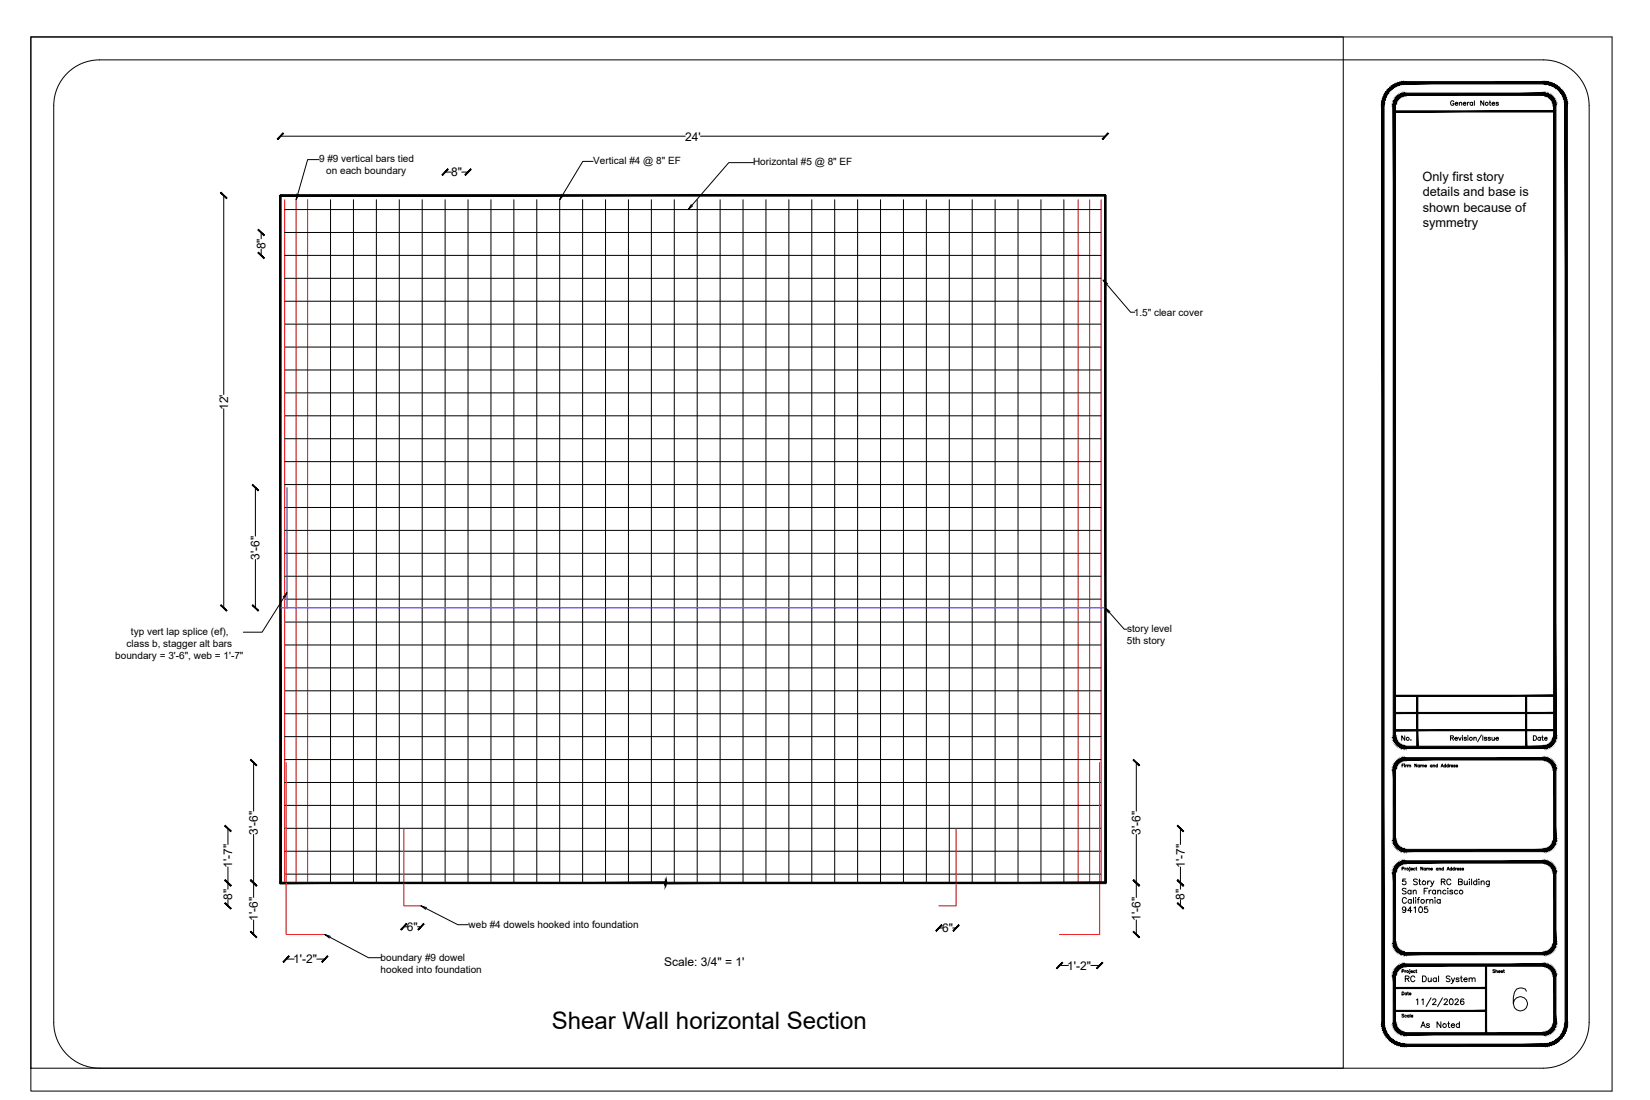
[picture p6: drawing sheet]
<svg xmlns="http://www.w3.org/2000/svg" width="914mm" height="610mm" viewBox="0 0 914 610" stroke-linecap="round" stroke-linejoin="round" font-family="sans-serif">
<!-- layer: 0 -->
<g fill="#000" stroke="#000" stroke-width=".55">
<path d="M369 489v2l-1-1zM369 488l1 1-1 1z"/>
<path d="M157 74l-3 3 3-3zM157 74l-3 3z"/>
<path d="M611 77l3-3zM614 74l-3 3z"/>
<path d="M248 94l-3 3 3-3zM248 94l-3 3z"/>
<path d="M258 97l3-3zM261 94l-3 3z"/>
<path d="M122 107l3 3h1zM123 107l3 3-4-3z"/>
<path d="M155 108v1l458-1zM155 109l458-1v1z"/>
<path d="M612 108l1 381v-381zM612 108l1 381h-1z"/>
<path d="M143 140l3 3zM143 140l3 3z"/>
<path d="M143 127l3 4v-1zM143 127l3 3-3-3z"/>
<path d="M140 269l3 3zM140 269v-1l3 4z"/>
<path d="M123 335h-1l4 3zM122 335l4 3-1 1z"/>
<path d="M140 335l3 3-3-3zM140 335l3 3v1z"/>
<path d="M139 421l3 3zM139 421l3 3z"/>
<path d="M628 421l3 3zM628 421l3 3z"/>
<path d="M125 458l3 3zM125 457l3 4-3-3z"/>
<path d="M652 458l4 3zM653 457l3 4-4-3z"/>
<path d="M125 488l3 3zM125 488l3 3z"/>
<path d="M125 488l3 3zM125 488l3 3z"/>
<path d="M139 488l3 3-3-3zM139 488l3 3z"/>
<path d="M139 488l3 3zM139 488l3 3z"/>
<path d="M155 108v381h1zM155 108h1v381z"/>
<path d="M155 489v1l214-1zM155 490l214-1-1 1z"/>
<path d="M369 488v3zM369 488v3z"/>
<path d="M370 489l-1 1 244-1zM369 490l244-1v1z"/>
<path d="M628 488l3 3zM628 488l3 3z"/>
<path d="M628 488l3 3zM628 488l3 3z"/>
<path d="M653 488h-1l4 3zM652 488l4 3z"/>
<path d="M652 488l4 3zM652 488h1l3 3z"/>
<path d="M125 500v1l3 2zM125 501l3 2v1z"/>
<path d="M139 516l3 3zM139 516l3 3v1z"/>
<path d="M225 512l-3 3 4-3zM222 515l3-3-3 3z"/>
<path d="M232 515l3-3zM235 512l-3 3z"/>
<path d="M522 513l-3 3 3-3zM522 513l-3 3z"/>
<path d="M528 516l3-3zM531 513h1l-4 3z"/>
<path d="M628 516l3 3zM628 516l3 3v1z"/>
<path d="M653 500l-1 1 4 2zM652 501l4 2v1z"/>
<path d="M160 530l-3 3 3-3zM160 530l-3 3z"/>
<path d="M178 533h1l2-3zM181 530h1l-3 3z"/>
<path d="M589 533l-3 4 3-3zM589 533l-3 4-1-1z"/>
<path d="M608 536v1l3-4zM611 533v1l-3 3z"/>
</g>
<path d="M158 111v378M164 111v378M170 111v378M598 111v378M604 111v378M610 111v378M159 423v95h21M609 423v95h-22" fill="none" stroke="#f00" stroke-width=".55"/>
<g fill="none" stroke="#000" stroke-width=".55">
<path d="M17 20h727v572h-727zM155 75h225M388 75h225M177 88h-7l-6 23M247 95h3M256 95h3M329 89h-6l-13 22v378M418 90h-14l-23 26M124 108v111M158 116h452M165 107l-1 4 2-3M183 111v378"/>
<path d="M196 111v378M209 111v378M221 111v378M234 111v378M247 111v378M259 111v378M272 111v378M285 111v378M297 111v378M311 108l-1 3 2-3M323 111v378M336 111v378"/>
<path d="M348 111v378M361 111v378M374 111v378M383 113l-2 3 3-2M386 111v378M399 111v378M412 111v378M424 111v378M437 111v378M450 111v378M463 111v378M475 111v378"/>
<path d="M488 111v378M501 111v378M513 111v378M526 111v378M539 111v378M551 111v378M564 111v378M577 111v378M590 111v378M145 129v3M145 138v4M158 129h452"/>
<path d="M158 142h452M158 154h452M611 155l16 18h2M614 157l-3-2 2 3M158 167h452M158 180h452M158 192h452M158 205h452M158 218h452M124 227v110M158 230h452M158 243h452"/>
<path d="M158 256h452M142 270v27M158 269h452M158 281h452M158 294h452M142 310v27M158 307h452M158 319h452M157 331l2-3-1 3M158 332h452M159 328l-14 22h-10M613 337l10 12h2"/>
<path d="M615 339l-2-2 1 3M158 345h452M158 357h452M158 370h452M158 383h452M158 396h452M158 408h452M141 423v27M158 421h452M158 434h452M630 423v27M126 459v9"/>
<path d="M158 446h452M158 459h452M654 459v9M141 462v35M158 472h452M630 462v35M126 480v13M126 499v3M158 484h452M654 480v13M654 499v3M141 510v8"/>
<path d="M180 518l24 13h7M183 519l-3-1 3 2M224 514h2M231 514h2M233 502l21 10h6M236 503l-3-1 3 2M520 514h2M528 514h2M630 510v8M159 532h4M176 532h4M587 535h5"/>
<path d="M605 535h4"/>
</g>
<path d="M224 459v43h9M530 459v43h-10" fill="none" stroke="#b8002e" stroke-width=".55"/>
<path d="M155 337h458" fill="none" stroke="#00f" stroke-width=".55"/>
<path d="M159 270v67" fill="none" stroke="#3700dd" stroke-width=".55"/>
<!-- layer: Title Block -->
<g fill="none" stroke="#000" stroke-width=".55">
<path d="M17 20h876v585h-876zM37 41a25 25 0 0 1 18-8h800a25 25 0 0 1 26 26v508a25 25 0 0 1-26 25h-800a25 25 0 0 1-25-25v-508a25 25 0 0 1 7-18zM804 409h1v-1h-1v2M805 409l1 1M806 409h2a.8 .8 0 0 0-1 0 .8 .8 0 0 0-1 0 .8 .8 0 0 0 1 1h1M808 409l1 1 1-1M810 408h.1M810 409v1M813 409h-2l2 1h-2M813 408h.1M813 409v1M817 409h1v1"/>
<path d="M817 409v1M821 407l-2 4M822 408v2M824 409h-1l1 1h-1M826 409h-1l1 1h-1M827 409v1h1M828 409v1M829 409h1a.8 .8 0 0 0-1 0 .8 .8 0 0 0 1 1M777 424h1M778 423h-1v2M778 423h.1M778 424v1"/>
<path d="M779 424v1M780 424h-1M780 424h1v1M780 424v1M781 424h1v1M785 423v2l-1-2v2M787 424h-1v1h1M787 424v1M787 424h1v1M788 424h1v1M790 424h1h-1v1h1M794 424h-1v1h1"/>
<path d="M794 424v1M794 424h1v1M797 424h-1v1h1M797 423v2M799 425v-2l1 2M799 425h1M801 424h-1l1 1M801 423v2M803 424h-1v1h1M803 423v2M803 424v1M804 424h-1"/>
<path d="M804 424h1l-1 1h1M806 424v1M808 424h-1l1 1h-1M777 481h1h-1v1M779 481v1M779 487h-2v1a1.1 1.1 0 0 1 2 0 1.1 1.1 0 0 1 0 2 1.1 1.1 0 0 1-2 0M779 498a1.2 1.2 0 0 0-1-1 1.2 1.2 0 0 0-1 2 1.2 1.2 0 0 0 1 2 1.2 1.2 0 0 0 1-1M781 481h.1M781 481v2M782 482h1l-1-1v1h1M782 499a1 1 0 0 0-1 0 1 1 0 0 0 0 1 1 1 0 0 0 1 0M782 498v3"/>
<path d="M783 497v4M784 481l-1 1h1M785 499v2M785 481h.1M785 481v1M785 488v-1l-2 1 2 1v1h-2M786 488h1M787 487v3M787 497l-1 1v3M788 481v1l-1-1v1M790 481l-1 1h1M790 481v1"/>
<path d="M790 498v3M791 481v1M791 488v2M791 481h1v1M792 498l-2 1M792 488l-1 1M792 499h2v2M792 498v3M793 488l1 2 1-2M793 482h1l-1-1v1h1M795 499v2M797 481l-1 1h1"/>
<path d="M797 481v1M798 481v1M798 499a1 1 0 0 0-1 0 1 1 0 0 0 0 1 1 1 0 0 0 1 0M798 498v3M799 489l2-1v-1h-2v3M800 489l1 1M800 481l-1 1h1M800 481v1M802 482l1-1v1M802 482h1M804 488a1.2 1.2 0 0 0-1-1 1.2 1.2 0 0 0-1 1 1.3 1.3 0 0 0 0 2 1.3 1.3 0 0 0 2 0M804 481l-1 1h1"/>
<path d="M804 481v1M806 481l-1 1h1M806 481v1M807 481v1M807 482h1v-1v1M808 489l2-1v-1h-2v3h2v-1M810 481h-1l1 1h-1M811 481h-1l1 1h-1M811 488l1 2h1M813 488v2M814 487h.1M814 488v2"/>
<path d="M816 487v3M818 489a1 1 0 0 0-1-1 1 1 0 0 0 0 2 1 1 0 0 0 1 0M818 487v3M819 487h.1M820 488v2M821 489l1-1v2M821 488v2M825 488v3h-1M825 489a1 1 0 0 0-1 0 1 1 0 0 0 0 1 1 1 0 0 0 1 0M846 549a4 4 0 0 0-6-1 11 11 0 0 0-1 10 4 4 0 0 0 7 1 4 4 0 0 0-2-6 4 4 0 0 0-5 3"/>
<circle cx="815" cy="409" r=".8"/>
<circle cx="780" cy="482" r=".5"/>
<circle cx="788" cy="499" r="1"/>
<circle cx="789" cy="489" r="1"/>
</g>
<g fill="#000" stroke="#000" stroke-width=".55">
<path d="M766 59l1 508v-508zM766 59l1 508h-1z"/>
<path d="M772 59l1 349v-349zM772 59l1 349h-1z"/>
<path d="M778 52h1v1zM778 52v1h1zM778 52v1zM778 52v1zM777 52h1v1zM777 52v1h1zM776 52h1v1zM776 52l1 1zM776 53v-1l1 1zM776 53v1l1-1zM775 53h1v1zM775 53l1 1zM774 53h1l1 1zM774 53l1 1h1zM774 53l1 1h-1zM774 54l1 1v-1zM774 54l1 1-2-1zM773 54l1 1h1zM773 54l1 1h-1zM773 55l1 1v-1zM773 55l1 1h-1zM773 56h1zM773 56h1h-2zM772 56l2 1v-1zM772 56l2 1h-2zM772 57h1h1zM772 57h1l-1 1zM772 58h1v-1zM772 58h1l-1 1zM772 59h1v-1z"/>
<path d="M778 45h1v2zM778 45v2h1zM777 45h1v2zM777 45v2h1zM776 46l1-1v2zM776 46v1h1zM775 46h1v1zM775 46v1h1zM774 46h1v1zM774 46v1h1zM773 47l1-1v1zM773 47l1 1v-1zM772 47h1l1 1zM772 47l1 1h1zM771 48l1-1 1 1zM771 48l1 1 1-1zM770 48h1l1 1zM770 48l1 1h1zM770 49v-1l1 1zM770 49l1 1v-1zM770 49l1 1h-2zM769 50l1 1 1-1zM769 50l1 1h-2zM768 51h1h1zM768 51h1l-1 1zM768 52h1v-1zM768 52h1l-2 1zM767 53h1l1-1zM767 53h1h-1zM767 53l1 1v-1zM767 53l1 1h-2zM766 54l2 1v-1zM766 54l2 1h-2zM766 55l1 1 1-1zM766 55l1 1h-1zM766 56l1 1v-1zM766 56l1 1-1 1zM766 58h1v-1zM766 58h1l-1 1zM766 59h1v-1z"/>
<path d="M779 53h76v-1zM779 52h76l-76 1z"/>
<path d="M779 47h76v-2zM779 45h76l-76 2z"/>
<path d="M861 59l1-1v1zM861 58v1l1-1zM861 58l1-1v1zM861 57v1l1-1zM861 57l1-1v1zM861 57l1-1zM862 56l-1 1zM860 56l1 1 1-1zM861 55l1 1h-2zM860 56l1-1zM861 54v1l-1 1zM860 55v1l1-2zM860 54h1l-1 1zM860 55v-1zM860 53v1v1zM860 53l-1 1 1 1zM859 53h1l-1 1zM859 53v1zM859 53v1zM859 53l-1 1h1zM858 52l1 1-1 1zM858 52v1v1zM857 52h1v1zM857 52v1h1zM857 52v1zM857 52l-1 1h1zM856 52h1l-1 1zM856 52v1zM855 52h1v1zM855 52v1h1z"/>
<path d="M867 59l2-1v1zM867 58v1l2-1zM867 58l1-2 1 2zM867 57v1l1-2zM868 55v1l-1 1zM867 56v1l1-2zM868 54v1l-1 1zM867 55v1l1-2zM868 53v1l-1 1zM866 54l1 1 1-2zM867 53h1l-2 1zM866 53v1l1-1zM867 52v1h-1zM866 52v1l1-1zM866 51l1 1h-1zM865 51l1 1v-1zM865 50l1 1h-1zM864 51h1v-1zM865 49v1l-1 1zM865 49l-1 1v1zM864 48l1 1-1 1zM864 48l-1 1 1 1zM863 48h1l-1 1zM863 48l-1 1h1zM862 47l1 1-1 1zM862 47v1v1zM861 47h1v1zM861 47v1h1zM860 46l1 1v1zM860 46v1l1 1zM859 46h1v1zM859 46v1h1zM858 46h1v1zM858 46v1h1zM857 45l1 1v1zM857 45v2h1zM856 45h1v2zM856 45v2h1zM855 45h1v2zM855 45v2h1z"/>
<path d="M773 61v1l89-1zM773 62l89-1v1z"/>
<path d="M773 385v1l89-1zM773 386l89-1v1z"/>
<path d="M773 395h89zM773 395h89z"/>
<path d="M772 408h1l-1 1zM772 409l1-1zM772 409l1-1-1 1zM772 409h1v-1zM772 409h1l-1 1zM772 410h2l-1-1zM772 410h2l-1 1zM774 410l-1 1 1-1zM773 411l1-1-1 1zM774 410l-1 1h1zM773 411h1l-1 1zM774 411l-1 1 1-1zM773 412l1-1v1zM774 411v1h1zM774 412h1l-1 1zM775 412l-1 1 1-1zM775 412v1h-1zM775 412v1l1-1zM776 412v2l-1-1zM776 412v2v-1zM776 413v1zM776 413v1l1-1zM777 413v1h-1zM777 413v1v-1zM777 413l1 2-1-1zM777 413l1 2v-2zM778 413v2zM778 413v2v-1zM778 414l1 1h-1zM778 414l1 1v-1z"/>
<path d="M773 404v1l89-1zM773 405l89-1v1z"/>
<path d="M779 414v1l76-1zM779 415l76-1v1z"/>
<path d="M778 420h1v1zM778 420v1h1zM778 420v1zM778 420v1zM777 420h1v1zM777 420v1h1zM776 420h1v1zM776 420l1 2v-1zM776 421v-1l1 2zM776 421v1h1zM775 421h1v1zM775 421l1 1zM774 422l1-1 1 1zM774 422l1 1 1-1zM774 422l1 1-1-1zM774 422l1 1zM774 422l1 1h-2zM773 423l1 1 1-1zM773 423l1 1-1-1zM773 423l1 1zM773 423l1 1h-1zM773 424l1 1v-1zM773 424l1 1h-2zM772 425h2zM772 425h2h-2zM772 425l1 1 1-1zM772 425l1 1h-1zM772 426h1zM772 426h1l-1 1zM772 427h1v-1z"/>
<path d="M785 386v28h1zM785 386h1v28z"/>
<path d="M845 386v28h1zM845 386h1v28z"/>
<path d="M855 414l1 1h-1zM855 414l1 1v-1zM856 414l1 1h-1zM856 414l1 1-1-2zM856 413l1 1v1zM856 413l1 1v-1zM857 413l1 1h-1zM857 413l1 1v-1zM858 413l1 1h-1zM858 413l1 1-1-1zM858 413h1v1zM858 413h1v-1zM859 412l1 1h-1zM859 412l1 1-1-1zM859 412h1v1zM859 412h1zM860 412h1h-1zM860 411v1h1zM860 411h1v1zM860 411h1zM860 411h2h-1zM860 410v1h2zM860 410h2v1zM861 410h-1h2zM861 410l1-1v1zM861 409v1l1-1zM861 409h1zM861 408v1h1zM861 408h1v1zM861 408h1z"/>
<path d="M861 59v349h1zM861 59h1v349z"/>
<path d="M772 427l1 38v-38zM772 427l1 38h-1z"/>
<path d="M779 421h76v-1zM779 420h76l-76 1z"/>
<path d="M861 427l1-1v1zM861 426v1l1-1zM861 426l1-1v1zM861 426l1-1zM861 426l1-1zM861 425v1l1-1zM862 424v1h-1zM860 425h1l1-1zM861 423l1 1-2 1zM860 424v1l1-2zM861 423l-1 1zM860 424l1-1zM860 422l1 1-1 1zM860 423v1v-2zM860 422v1zM860 422l-1 1h1zM859 421l1 1-1 1zM859 421v1v1zM859 421v1zM859 421l-1 1h1zM858 420l1 1-1 1zM858 420v2zM857 420h1v2zM857 420v1l1 1zM857 420v1zM857 420l-1 1h1zM856 420h1l-1 1zM856 420v1zM855 420h1v1zM855 420v1h1z"/>
<path d="M772 465h1l-1 1zM772 466h1v-1zM772 466h1h-1zM772 466h1zM772 466h1l-1 1zM772 467h2l-1-1zM772 467h2l-1 1zM774 467l-1 1 1-1zM773 468l1-1-1 1zM774 467l-1 1h1zM773 468h1l-1 1zM774 468l-1 1 1-1zM773 469l1-1v2zM774 468v2l1-1zM774 470l1-1-1 1zM775 469l-1 1 1-1zM775 469v2l-1-1zM775 469v2l1-1zM776 470v1h-1zM776 470v1v-1zM776 470v1zM776 470v1l1-1zM777 470v2l-1-1zM777 470v2v-2zM777 470l1 2h-1zM777 470l1 2v-1zM778 471v1zM778 471v1v-1zM778 471l1 1h-1zM778 471l1 1v-1z"/>
<path d="M778 477h1v1zM778 477v1h1zM778 477v1zM778 477v1zM777 477h1v1zM777 477v2l1-1zM776 478l1-1v2zM776 478l1 1zM776 478l1 1zM776 478v1h1zM775 478h1v1zM775 478l1 1zM774 479l1-1 1 1zM774 479l1 1 1-1zM774 479l1 1-1-1zM774 479l1 1zM774 479l1 1h-2zM773 480l1 1 1-1zM773 480l1 1h-1zM773 481h1zM773 481h1h-1zM773 481l1 1v-1zM773 481l1 1h-2zM772 482h2zM772 482h2l-2 1zM772 483h1l1-1zM772 483h1h-1zM772 483h1zM772 483h1l-1 1zM772 484h1v-1z"/>
<path d="M779 471v1l76-1zM779 472l76-1v1z"/>
<path d="M779 478h76v-1zM779 477h76l-76 1z"/>
<path d="M855 471l1 1h-1zM855 471l1 1v-1zM856 471l1 1h-1zM856 471l1 1-1-1zM856 471l1 1zM856 471l1 1v-2zM857 470l1 1-1 1zM857 470l1 1v-1zM858 470l1 1h-1zM858 470l1 1-1-1zM858 470l1 1zM858 470l1 1v-1zM859 470h1l-1 1zM859 470h1l-1-1zM859 469l1 1zM859 469l1 1v-1zM860 469h1l-1 1zM860 468v1h1zM860 468h1v1zM860 468h1zM860 468h2h-1zM860 467v1h2zM860 467h2v1zM861 467h-1h2zM861 467l1-1v1zM861 466v1l1-1zM861 466h1zM861 466h1zM861 466l1-1v1zM861 465v1l1-1z"/>
<path d="M861 427v38h1zM861 427h1v38z"/>
<path d="M772 484l1 38v-38zM772 484l1 38h-1z"/>
<path d="M861 484l1-1v1zM861 483v1l1-1zM861 483h1zM861 483h1zM861 483l1-1v1zM861 482v1l1-1zM862 481v1h-1zM860 482h1l1-1zM861 481h1l-2 1zM860 481v1l1-1zM861 480v1h-1zM860 481l1-1zM860 479l1 1-1 1zM860 480v1v-2zM860 479v1zM860 479l-1 1h1zM859 478l1 1-1 1zM859 478v1v1zM859 478v1zM859 478l-1 1h1zM858 478h1l-1 1zM858 478v1zM857 477l1 1v1zM857 477v2h1zM857 477v2zM857 477l-1 1 1 1zM856 477h1l-1 1zM856 477v1zM855 477h1v1zM855 477v1h1z"/>
<path d="M772 522h1l-1 1zM772 523h1v-1zM772 523h1l-1 1zM772 524l1-1zM772 524l1-1-1 1zM772 524h2l-1-1zM772 524h2l-1 1zM774 524l-1 1 1-1zM773 525l1-1-1 2zM774 524l-1 2 1-1zM773 526l1-1-1 1zM774 525l-1 1 1-1zM773 526l1-1v2zM774 525v2l1-1zM774 527l1-1-1 1zM775 526l-1 1 1-1zM775 526v2l-1-1zM775 526v2l1-1zM776 527v1h-1zM776 527v1v-1zM776 527v2v-1zM776 527v2l1-2zM777 527v2h-1zM777 527v2v-1zM777 528l1 1h-1zM777 528l1 1v-1zM778 528v1zM778 528v1v-1zM778 528l1 1h-1zM778 528l1 1v-1z"/>
<path d="M779 528v1l76-1zM779 529l76-1v1z"/>
<path d="M778 534h1v1zM778 534v1h1zM778 534v1zM778 534v2v-1zM777 535l1-1v2zM777 535v1h1zM776 535h1v1zM776 535l1 1zM776 535l1 1zM776 535v1h1zM775 536l1-1v1zM775 536l1 1v-1zM774 536h1l1 1zM774 536l1 1h1zM774 536l1 1h-1zM774 537h1zM774 537h1h-2zM773 537l1 1 1-1zM773 537l1 1h-1zM773 538h1zM773 538h1h-1zM773 538l1 1v-1zM773 538l1 1h-2zM772 539h2zM772 539h2l-2 1zM772 540h1l1-1zM772 540h1h-1zM772 540l1 1v-1zM772 540l1 1h-1zM772 541h1z"/>
<path d="M855 528l1 1h-1zM855 528l1 1v-1zM856 528l1 1h-1zM856 528l1 1-1-1zM856 528l1 1zM856 528l1 1v-1zM857 528l1 1h-1zM857 528l1 1v-2zM858 527l1 1-1 1zM858 527l1 1-1-1zM858 527l1 1zM858 527l1 1v-1zM859 527h1l-1 1zM859 527h1l-1-1zM859 526l1 1zM859 526l1 1v-1zM860 526h1l-1 1zM860 525v1h1zM860 525l1 1zM860 525l1 1zM860 525h2l-1 1zM860 524v1h2zM860 524h2v1zM861 524h-1h2zM861 524h1zM861 523v1h1zM861 523h1v1zM861 523h1zM861 523l1-1v1zM861 522v1l1-1z"/>
<path d="M779 535h76v-1zM779 534h76l-76 1z"/>
<path d="M861 484v38h1zM861 484h1v38z"/>
<path d="M773 560v1l51-1zM773 561l51-1v1z"/>
<path d="M773 547v1l51-1zM773 548l51-1v1z"/>
<path d="M772 541l1 26v-26zM772 541l1 26h-1z"/>
<path d="M861 541l1-1v1zM861 541l1-1zM861 541l1-1zM861 540v1l1-1zM861 540l1-1v1zM861 539v1l1-1zM862 538v1h-1zM860 539h1l1-1zM861 538h1l-2 1zM860 538v1l1-1zM861 537v1h-1zM860 538l1-1zM860 537h1l-1 1zM860 537v1v-1zM860 536v1zM860 536l-1 1h1zM859 536h1l-1 1zM859 536v1zM859 535v1v1zM859 535l-1 1 1 1zM858 535h1l-1 1zM858 535v1zM857 535h1v1zM857 535v1h1zM857 534v1v1zM857 534l-1 2h1zM856 534h1l-1 2zM856 534v1v1zM855 534h1v1zM855 534v1h1z"/>
<path d="M766 567h1l-1 1zM766 568h1v-1zM766 568h1l-1 1zM767 568l-1 1 1-1zM766 569l1-1-1 2zM767 568l-1 2 1-1zM766 570l1-1-1 2zM767 569l-1 2 2-1zM766 571l2-1-1 2zM768 570l-1 2 1-1zM767 572l1-1-1 2zM768 571l-1 2 1-1zM767 573l1-1v2zM768 572v2l1-1zM768 574l1-1-1 1zM769 573l-1 1h1zM768 574h1v1zM769 574v1l1-1zM769 575l1-1v2zM770 574v2l1-1zM770 576l1-1-1 2zM771 575l-1 2 1-1zM771 576v1h-1zM771 576v1l1-1zM772 576v2l-1-1zM772 576v2l1-1zM773 577v1h-1zM773 577v1l1-1zM774 577v2l-1-1zM774 577v2v-1zM774 578l1 1h-1zM774 578l1 1v-1zM775 578l1 2-1-1zM775 578l1 2v-2zM776 578l1 2h-1zM776 578l1 2v-2zM777 578l1 2h-1zM777 578l1 2v-1zM778 579l1 1h-1zM778 579l1 1v-1z"/>
<path d="M772 567h1h-1zM772 567h1zM772 567h1l-1 1zM772 568h1v-1zM772 568h1l-1 1zM772 569l2-1h-1zM772 569l2-1-1 1zM774 568l-1 1h1zM773 569h1l-1 1zM774 569l-1 1 1-1zM773 570l1-1-1 2zM774 569l-1 2 1-1zM773 571l1-1v1zM774 570v1l1-1zM774 571l1-1-1 2zM775 570l-1 2 1-1zM775 571v1h-1zM775 571v1l1-1zM776 571v2l-1-1zM776 571v2v-1zM776 572v1zM776 572v1l1-1zM777 572v1h-1zM777 572v1v-1zM777 572l1 1h-1zM777 572l1 1v-1zM778 572v2v-1zM778 572v2v-2zM778 572l1 2h-1zM778 572l1 2v-2z"/>
<path d="M779 579v1l76-1zM779 580l76-1v1z"/>
<path d="M779 572v2l76-2zM779 574l76-2v2z"/>
<path d="M823 535v38h1zM823 535h1v38z"/>
<path d="M855 579l1 1h-1zM855 579l1 1v-1zM856 579l1 1h-1zM856 579l1 1v-2zM857 578l1 2h-1zM857 578l1 2v-2zM858 578l1 1-1 1zM858 578l1 1v-1zM859 578l1 1h-1zM859 578l1 1v-1zM860 578h1l-1 1zM860 578h1v-1zM861 577l1 1h-1zM861 577l1 1v-1zM862 577h1l-1 1zM862 577h1l-1-1zM862 576l2 1h-1zM862 576l2 1-1-1zM863 576h2l-1 1zM863 576h2l-1-1zM864 575h1v1zM864 574v1h1zM864 574h2l-1 1zM865 574h-1h2zM865 574h2h-1zM866 573l-1 1h2zM866 573h1v1zM866 572v1h1zM866 572h2l-1 1zM866 571v1h2zM866 571h2v1zM867 570l-1 1h2zM867 570h1v1zM867 569v1h1zM867 569h1v1zM867 568v1h1zM867 568h2l-1 1zM867 568h2zM867 568l2-1v1zM867 567v1l2-1z"/>
<path d="M855 572l1 2h-1zM855 572l1 2v-2zM856 572l1 1-1 1zM856 572l1 1-1-1zM856 572l1 1zM856 572l1 1v-1zM857 572l1 1h-1zM857 572l1 1v-1zM858 572l1 1h-1zM858 572l1 1-1-1zM858 572h1v1zM858 572h1v-1zM859 571l1 1h-1zM859 571l1 1-1-1zM859 571h1v1zM859 571h1v-1zM860 570l1 1h-1zM860 570l1 1zM860 570h1v1zM860 569v1h1zM860 569h2l-1 1zM860 569h2zM860 569h2zM861 568l-1 1h2zM861 568h1v1zM861 568h1zM861 568l1-1v1zM861 567v1l1-1zM861 567h1zM861 567h1z"/>
<path d="M861 541v26h1zM861 541h1v26z"/>
<path d="M867 59v508h2zM867 59h2v508z"/>
</g>
<text font-size="13.3" x="306" y="570">Shear Wall horizontal Section</text>
<text font-size="8.8" x="784" y="559">11/2/2026</text>
<text font-size="7.9" x="778" y="546">RC Dual System</text>
<g font-size="7.1">
<text x="788" y="100">Only first story</text>
<text x="788" y="109">details and base is</text>
<text x="788" y="117">shown because of</text>
<text x="788" y="126">symmetry</text>
</g>
<g font-size="6.7">
<text x="380" y="78">24'</text>
<text x="250" y="98">8&quot;</text>
<text x="147" y="138" transform="rotate(-90 147 138)">8&quot;</text>
<text x="126" y="227" transform="rotate(-90 126 227)">12'</text>
<text x="144" y="310" transform="rotate(-90 144 310)">3'-6&quot;</text>
<text x="143" y="463" transform="rotate(-90 143 463)">3'-6&quot;</text>
<text x="632" y="463" transform="rotate(-90 632 463)">3'-6&quot;</text>
<text x="129" y="481" transform="rotate(-90 129 481)">1'-7&quot;</text>
<text x="657" y="481" transform="rotate(-90 657 481)">1'-7&quot;</text>
<text x="129" y="499" transform="rotate(-90 129 499)">8&quot;</text>
<text x="657" y="499" transform="rotate(-90 657 499)">8&quot;</text>
<text x="143" y="510" transform="rotate(-90 143 510)">1'-6&quot;</text>
<text x="226" y="516">6&quot;</text>
<text x="632" y="510" transform="rotate(-90 632 510)">1'-6&quot;</text>
<text x="522" y="517">6&quot;</text>
<text x="162" y="534">1'-2&quot;</text>
<text x="368" y="535">Scale: 3/4&quot; = 1'</text>
<text x="591" y="537">1'-2&quot;</text>
</g>
<g font-size="6.6">
<text x="776" y="497">San Francisco</text>
<text x="776" y="507">94105</text>
<text x="787" y="571">As Noted</text>
</g>
<g font-size="6.2">
<text x="776" y="412">No.</text>
<text x="849" y="412">Date</text>
</g>
<text font-size="5.7" x="803" y="60">General Notes</text>
<g font-size="5.5">
<text x="177" y="90">9 #9 vertical bars tied</text>
<text x="329" y="91">Vertical #4 @ 8&quot; EF</text>
<text x="417" y="92">Horizontal #5 @ 8&quot; EF</text>
<text x="181" y="97">on each boundary</text>
<text x="628" y="175">1.5&quot; clear cover</text>
<text x="73" y="352">typ vert lap splice (ef),</text>
<text x="625" y="350">story level</text>
<text x="70" y="358">class b, stagger alt bars</text>
<text x="625" y="357">5th story</text>
<text x="64" y="365">boundary = 3'-6&quot;, web = 1'-7&quot;</text>
<text x="260" y="514">web #4 dowels hooked into foundation</text>
<text x="211" y="533">boundary #9 dowel</text>
<text x="211" y="539">hooked into foundation</text>
</g>
<g font-size="4.4">
<text x="827" y="540">Sheet</text>
<text x="776" y="552">Date</text>
<text x="776" y="565">Scale</text>
</g>
</svg>
